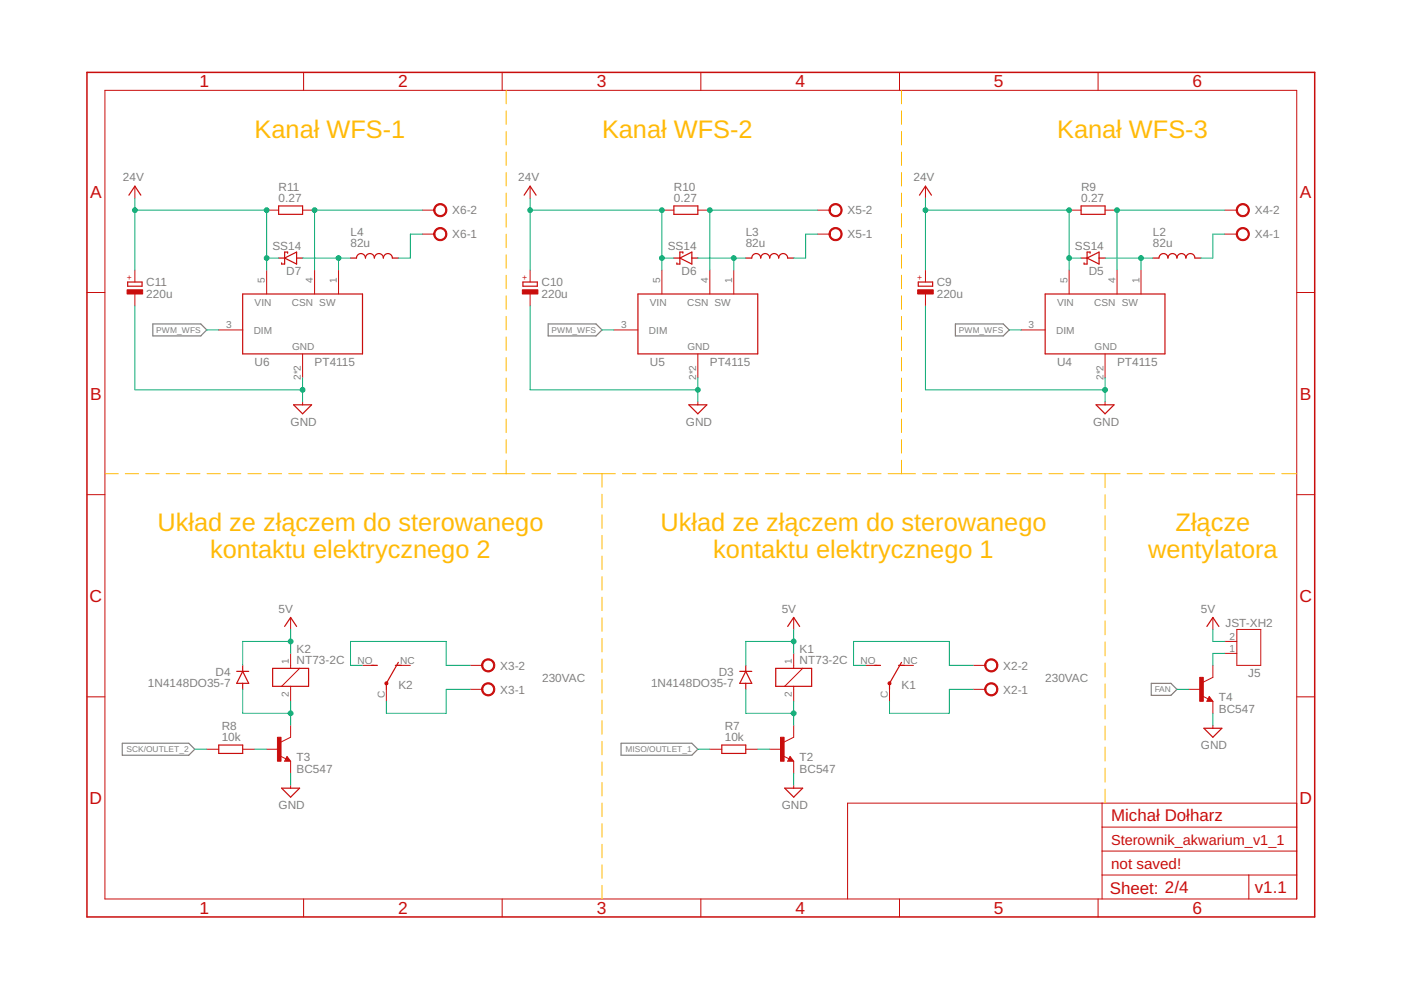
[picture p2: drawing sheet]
<svg xmlns="http://www.w3.org/2000/svg" width="297mm" height="210mm" viewBox="0 0 297 210" stroke-linecap="round" stroke-linejoin="round" font-family="sans-serif">
<path d="M32.4 68.7h10.2l1.2 1.3-1.2 1.2h-10.2zM116.2 68.7h10.2l1.2 1.3-1.2 1.2h-10.2zM202.6 68.7h10.1l1.3 1.3-1.3 1.2h-10.1zM25.9 157.6h14.1l1.3 1.3-1.3 1.2h-14.1zM131.7 157.6h15l1.3 1.3-1.3 1.2h-15zM244.1 144.9h4.2l1.2 1.3-1.2 1.2h-4.2z" fill="none" stroke="#808080" stroke-width=".25"/>
<g fill="none" stroke="#c90d0c" stroke-width=".21">
<path d="M22.2 19.2h252.7v171.4h-252.7zM64.4 15.3v3.9M106.5 15.3v3.9M148.6 15.3v3.9M190.7 15.3v3.9M232.8 15.3v3.9M28.6 39.5v2.5M112.4 39.5v2.5M196.2 39.5v2.5M28.6 57.3v2.5M56.5 44.6h2.6M56.5 57.3v5"/>
<path d="M64.2 44.6h2.5M66.7 57.3v5M71.8 57.3v5M89.5 44.6h2.6M89.5 49.6h2.6M112.4 57.3v2.5M140.3 44.6h2.6M140.3 57.3v5M148 44.6h2.5M150.5 57.3v5M155.6 57.3v5M173.4 44.6h2.5"/>
<path d="M173.4 49.6h2.5M196.2 57.3v2.5M226.7 44.6h2.5M226.7 57.3v5M234.3 44.6h2.5M236.8 57.3v5M241.9 57.3v5M259.7 44.6h2.5M259.7 49.6h2.5M18.4 62h3.8M28.6 62.3v2.6M46.4 70h5.1"/>
<path d="M64.2 75v5.1M112.4 62.3v2.6M130.2 70h5.1M148 75v5.1M196.2 62.3v2.6M216.5 70h5.1M234.3 75v5.1M274.9 62h3.8M64.2 85.2v.6M148 85.2v.6M234.3 85.2v.6M18.4 104.9h3.8"/>
<path d="M274.9 104.9h3.8M61.6 130.9v2.6M61.6 138.5v3.2M168.3 130.9v2.6M168.3 138.5v3.2M257.2 130.9v2.6M259.7 136h2.5M259.7 138.5h2.5M262.2 133.5h5.1v7.6h-5.1zM18.4 147.7h3.8M43.8 158.9h2.6M51.5 158.9h2.5"/>
<path d="M56.5 158.9h2.6M61.6 153.8v2.5l-2 1M61.6 145.5v3.2M63.5 141.7l-3.8 3.8M76.9 141.1h2.5M81.9 146.2v2.5M84.5 141.1h2.5M99.7 146.2h2.5M99.7 141.1h2.5M150.5 158.9h2.5M158.1 158.9h2.6M163.2 158.9h2.5"/>
<path d="M168.3 153.8v2.5l-2.1 1M168.3 145.5v3.2M170.2 141.7l-3.8 3.8M183.5 141.1h2.6M188.6 146.2v2.5M191.1 141.1h2.6M206.4 146.2h2.5M206.4 141.1h2.5M252.1 146.2h2.5M254.9 147.6l1.3 .6M256.4 147.7l.8 1h-1.3zM257.2 141.1v2.5l-2.1 1"/>
<path d="M257.2 148.7v2.5M257.2 153.8v.6M274.9 147.7h3.8M59.4 160.3l1.2 .6M60.9 160.4l.7 1h-1.3zM61.6 161.4v2.5M61.6 166.5v.6M166 160.3l1.3 .6M167.5 160.4l.8 1h-1.3zM168.3 161.4v2.5M168.3 166.5v.6M233.7 170.3v20.3"/>
<path d="M233.7 175.4h41.2M274.9 170.3h-95.2v20.3M64.4 190.6v3.8M106.5 190.6v3.8M148.6 190.6v3.8M190.7 190.6v3.8M232.8 190.6v3.8M233.7 185.5h41.2M233.7 180.4h41.2M264.8 185.5v5.1"/>
</g>
<g fill="none" stroke="#c90d0c" stroke-width=".25">
<path d="M27.1 59.8h3v.9h-3zM27.3 41.4l1.3-1.9 1.3 1.9M59.1 43.7h5.1v1.7h-5.1zM59.1 54.7h1.2M60.3 54.7l2.6-1.3v2.6zM61 53.7v-.3h-.7v2.6h-.6v-.3M62.9 54.7h1.3M74.3 54.7h1.3a.95 .95 0 0 1 .9-.9 .95 .95 0 0 1 1 .9 .94 .94 0 0 1 .9-.9 .94 .94 0 0 1 1 .9 .95 .95 0 0 1 .9-.9 .95 .95 0 0 1 1 .9 .95 .95 0 0 1 .9-.9 .95 .95 0 0 1 1 .9h1.3M110.9 59.8h3v.9h-3zM111.1 41.4l1.3-1.9 1.3 1.9M142.9 43.7h5.1v1.7h-5.1zM142.9 54.7h1.2"/>
<path d="M144.1 54.7l2.6-1.3v2.6zM144.8 53.7v-.3h-.7v2.6h-.6v-.3M146.7 54.7h1.3M158.1 54.7h1.3a.95 .95 0 0 1 .9-.9 .95 .95 0 0 1 1 .9 .95 .95 0 0 1 .9-.9 .95 .95 0 0 1 1 .9 .95 .95 0 0 1 .9-.9 .95 .95 0 0 1 1 .9 .95 .95 0 0 1 1-.9 .95 .95 0 0 1 .9 .9h1.3M194.7 59.8h3v.9h-3zM194.9 41.4l1.3-1.9 1.3 1.9M229.2 43.7h5.1v1.7h-5.1zM229.2 54.7h1.3M230.5 54.7l2.5-1.3v2.6zM231.1 53.7v-.3h-.6v2.6h-.7v-.3M233 54.7h1.3M244.5 54.7h1.2a.95 .95 0 0 1 1-.9 .95 .95 0 0 1 .9 .9 .95 .95 0 0 1 1-.9 .95 .95 0 0 1 .9 .9 .95 .95 0 0 1 1-.9 .95 .95 0 0 1 .9 .9 .95 .95 0 0 1 1-.9 .95 .95 0 0 1 .9 .9h1.3"/>
<path d="M51.5 62.3h25.4v12.7h-25.4zM135.3 62.3h25.4v12.7h-25.4zM221.6 62.3h25.4v12.7h-25.4zM62.3 85.8h3.8l-1.9 1.9zM146 85.8h3.9l-1.9 1.9zM232.4 85.8h3.8l-1.9 1.9zM60.3 132.8l1.3-1.9 1.3 1.9M167 132.8l1.3-1.9 1.2 1.9M255.9 132.8l1.3-1.9 1.2 1.9M46.4 158h5.1v1.7h-5.1zM50.2 142.3h2.5M51.5 142.3l1.2 2.6h-2.5z"/>
<path d="M51.5 141.1v1.2M51.5 144.9v1.3M57.8 141.7h7.6v3.8h-7.6zM78.7 141.1h1.3M83.8 141.1h1.3M84.5 140.4l-2.6 4.5v1.3M153 158h5.1v1.7h-5.1zM156.8 142.3h2.6M158.1 142.3l1.3 2.6h-2.6zM158.1 141.1v1.2M158.1 144.9v1.3M164.5 141.7h7.6v3.8h-7.6z"/>
<path d="M185.4 141.1h1.3M190.5 141.1h1.3M191.1 140.4l-2.5 4.5v1.3M255.2 154.4h3.9l-1.9 1.9zM256.4 148.2l.1 .2h-.4l.3-.5 .5 .7h-.8M59.7 167.1h3.8l-1.9 1.9zM60.9 160.9l.1 .2h-.4l.3-.5 .5 .7h-.8M166.4 167.1h3.8l-1.9 1.9zM167.5 160.9l.1 .2h-.3l.2-.5 .5 .7h-.7"/>
</g>
<g fill="#c90d0c" stroke="#c90d0c" stroke-width=".21">
<path d="M165.5 156.3h.7v5.1h-.7z"/>
<path d="M58.8 156.3h.8v5.1h-.8z"/>
<path d="M26.9 61.4h3.3v.9h-3.3z"/>
<path d="M110.7 61.4h3.3v.9h-3.3z"/>
<path d="M194.6 61.4h3.3v.9h-3.3z"/>
<path d="M254.4 143.6h.7v5.1h-.7z"/>
</g>
<g fill="#c90d0c" stroke="#c90d0c" stroke-width=".21">
<path d="M209.1 145.2a1.4 1.4 0 0 1 2.3 .2 1.4 1.4 0 0 1-.9 2.1 1.4 1.4 0 0 1-1.7-1.3h.2a1.15 1.15 0 0 1 1.6-1.1 1.15 1.15 0 0 1 .3 1.9 1.15 1.15 0 0 1-1.8-.6l-.1-.2h-.2z" fill-rule="evenodd"/>
<path d="M209.1 140.1a1.4 1.4 0 0 1 2.3 .3 1.4 1.4 0 0 1-.9 2 1.4 1.4 0 0 1-1.7-1.3h.2a1.15 1.15 0 0 1 1.6-1.1 1.15 1.15 0 0 1 .3 1.9 1.15 1.15 0 0 1-1.8-.5l-.1-.3h-.2z" fill-rule="evenodd"/>
<path d="M102.5 145.2a1.4 1.4 0 0 1 2.2 .2 1.4 1.4 0 0 1-.8 2.1 1.4 1.4 0 0 1-1.8-1.3h.3a1.15 1.15 0 0 1 1.6-1.1 1.15 1.15 0 0 1 .3 1.9 1.15 1.15 0 0 1-1.9-.6v-.2h-.3z" fill-rule="evenodd"/>
<path d="M102.5 140.1a1.4 1.4 0 0 1 2.2 .3 1.4 1.4 0 0 1-.8 2 1.4 1.4 0 0 1-1.8-1.3h.3a1.15 1.15 0 0 1 1.6-1.1 1.15 1.15 0 0 1 .3 1.9 1.15 1.15 0 0 1-1.9-.5v-.3h-.3z" fill-rule="evenodd"/>
<path d="M81.7 144.7h.5v.4h-.5z" fill-rule="evenodd"/>
<path d="M92.3 48.7a1.4 1.4 0 0 1 2.2 .2 1.4 1.4 0 0 1-.8 2.1 1.4 1.4 0 0 1-1.8-1.4h.3a1.15 1.15 0 0 1 1.6-1 1.15 1.15 0 0 1 .3 1.9 1.15 1.15 0 0 1-1.9-.6v-.3h-.3z" fill-rule="evenodd"/>
<path d="M92.3 43.6a1.4 1.4 0 0 1 2.2 .2 1.4 1.4 0 0 1-.8 2.1 1.4 1.4 0 0 1-1.8-1.3h.3a1.15 1.15 0 0 1 1.6-1.1 1.15 1.15 0 0 1 .3 1.9 1.15 1.15 0 0 1-1.9-.6v-.2h-.3z" fill-rule="evenodd"/>
<path d="M176.1 48.7a1.39 1.39 0 0 1 2.3 .2 1.39 1.39 0 0 1-.9 2.1 1.39 1.39 0 0 1-1.7-1.4h.2a1.14 1.14 0 0 1 1.7-.9 1.14 1.14 0 0 1 .1 1.9 1.14 1.14 0 0 1-1.8-.7v-.3h-.2z" fill-rule="evenodd"/>
<path d="M176.1 43.6a1.39 1.39 0 0 1 2.3 .2 1.39 1.39 0 0 1-.9 2.1 1.39 1.39 0 0 1-1.7-1.3h.2a1.14 1.14 0 0 1 1.7-1 1.14 1.14 0 0 1 .1 1.9 1.14 1.14 0 0 1-1.8-.7v-.2h-.2z" fill-rule="evenodd"/>
<path d="M262.5 48.7a1.39 1.39 0 0 1 2.2 .2 1.39 1.39 0 0 1-.8 2.1 1.39 1.39 0 0 1-1.8-1.4h.3a1.15 1.15 0 0 1 1.6-1 1.15 1.15 0 0 1 .3 1.9 1.15 1.15 0 0 1-1.9-.6v-.3h-.3z" fill-rule="evenodd"/>
<path d="M262.5 43.6a1.39 1.39 0 0 1 2.2 .2 1.39 1.39 0 0 1-.8 2.1 1.39 1.39 0 0 1-1.8-1.3h.3a1.15 1.15 0 0 1 1.6-1.1 1.15 1.15 0 0 1 .3 1.9 1.15 1.15 0 0 1-1.9-.6v-.2h-.3z" fill-rule="evenodd"/>
<circle cx="188.6" cy="144.9" r=".33"/>
</g>
<path d="M18.4 15.3h260.3v179.1h-260.3z" fill="none" stroke="#c90d0c" stroke-width=".32"/>
<g fill="none" stroke="#0dab76" stroke-width=".21">
<path d="M28.6 44.6h27.9v12.7M28.6 42v15.3M56.5 54.7h2.6M64.2 54.7h10.1M71.8 54.7v2.6M89.5 49.6h-2.5v5.1h-2.5M89.5 44.6h-22.8v12.7M112.4 44.6h27.9v12.7M112.4 42v15.3M140.3 54.7h2.6M148 54.7h10.1M155.6 54.7v2.6"/>
<path d="M173.4 49.6h-2.6v5.1h-2.5M173.4 44.6h-22.9v12.7M196.2 44.6h30.5v12.7M196.2 42v15.3M226.7 54.7h2.5M234.3 54.7h10.2M241.9 54.7v2.6M259.7 49.6h-2.5v5.1h-2.6M259.7 44.6h-22.9v12.7M28.6 64.9v17.8h35.6M43.8 70h2.6M112.4 64.9v17.8h35.6"/>
<path d="M127.6 70h2.6M196.2 64.9v17.8h38.1M214 70h2.5M64.2 80.1v5.1M148 80.1v5.1M234.3 80.1v5.1M61.6 136h-10.1v5.1M61.6 133.5v5M168.3 133.5v5M168.3 136h-10.2v5.1M257.2 133.5v2.5h2.5M259.7 138.5h-2.5v2.6"/>
<path d="M41.3 158.9h2.5M51.5 146.2v5h10.1M54 158.9h2.5M61.6 148.7v5.1M76.9 141.1h-2.6v-5.1h20.3v5.1h5.1M99.7 146.2h-5.1v5h-12.7v-2.5M148 158.9h2.5M158.1 146.2v5h10.2M160.7 158.9h2.5M168.3 148.7v5.1M183.5 141.1h-2.5v-5.1h20.3v5.1h5.1M206.4 146.2h-5.1v5h-12.7v-2.5"/>
<path d="M249.5 146.2h2.6M257.2 151.2v2.6M61.6 163.9v2.6M168.3 163.9v2.6"/>
</g>
<g fill="#0dab76" stroke="#0dab76" stroke-width=".21">
<circle cx="56.5" cy="54.7" r=".51"/>
<circle cx="56.5" cy="44.6" r=".51"/>
<circle cx="28.6" cy="44.6" r=".51"/>
<circle cx="140.3" cy="54.7" r=".51"/>
<circle cx="140.3" cy="44.6" r=".51"/>
<circle cx="112.4" cy="44.6" r=".51"/>
<circle cx="226.7" cy="54.7" r=".51"/>
<circle cx="226.7" cy="44.6" r=".51"/>
<circle cx="196.2" cy="44.6" r=".51"/>
<circle cx="168.3" cy="136" r=".51"/>
<circle cx="61.6" cy="136" r=".51"/>
<circle cx="64.2" cy="82.7" r=".51"/>
<circle cx="148" cy="82.7" r=".51"/>
<circle cx="234.3" cy="82.7" r=".51"/>
<circle cx="168.3" cy="151.2" r=".51"/>
<circle cx="61.6" cy="151.2" r=".51"/>
<circle cx="66.7" cy="44.6" r=".51"/>
<circle cx="71.8" cy="54.7" r=".51"/>
<circle cx="150.5" cy="44.6" r=".51"/>
<circle cx="155.6" cy="54.7" r=".51"/>
<circle cx="236.8" cy="44.6" r=".51"/>
<circle cx="241.9" cy="54.7" r=".51"/>
</g>
<g fill="none" stroke="#ffba08" stroke-width=".21">
<path d="M107.3 19.2v2.8M191.1 19.2v2.8M107.3 23.5v2.9M107.3 27.9v2.8M107.3 32.2v2.9M107.3 36.6v2.8M191.1 23.5v2.9M191.1 27.9v2.8M191.1 32.2v2.9M191.1 36.6v2.8M107.3 40.9v2.9M107.3 45.3v2.9"/>
<path d="M107.3 49.7v2.8M107.3 54v2.9M107.3 58.4v2.8M191.1 40.9v2.9M191.1 45.3v2.9M191.1 49.7v2.8M191.1 54v2.9M191.1 58.4v2.8M107.3 62.7v2.9M107.3 67.1v2.8M107.3 71.4v2.9M107.3 75.8v2.9"/>
<path d="M191.1 62.7v2.9M191.1 67.1v2.8M191.1 71.4v2.9M191.1 75.8v2.9M107.3 80.2v2.8M107.3 84.5v2.9M107.3 88.9v2.8M107.3 93.2v2.9M107.3 97.6v2.8M191.1 80.2v2.8M191.1 84.5v2.9M191.1 88.9v2.8"/>
<path d="M191.1 93.2v2.9M191.1 97.6v2.8M22.2 100.4h2.9M26.6 100.4h2.8M30.9 100.4h2.8M35.2 100.4h2.9M39.6 100.4h2.8M43.9 100.4h2.8M48.2 100.4h2.9M52.6 100.4h2.8M56.9 100.4h2.8M61.2 100.4h2.8"/>
<path d="M65.5 100.4h2.9M69.9 100.4h2.8M74.2 100.4h2.8M78.5 100.4h2.8M82.8 100.4h2.9M87.2 100.4h2.8M91.5 100.4h2.8M95.8 100.4h2.9M100.2 100.4h2.8M104.5 100.4h6.8M112.8 100.4h3.9M118.2 100.4h4"/>
<path d="M123.7 100.4h6.8M127.6 100.4v2.9M127.6 104.8v2.9M127.6 109.2v2.8M127.6 113.5v2.9M127.6 117.9v2.9M132 100.4h2.8M136.3 100.4h2.8M140.6 100.4h2.9M145 100.4h2.8M149.3 100.4h2.8M153.6 100.4h2.9"/>
<path d="M158 100.4h2.8M162.3 100.4h2.8M166.6 100.4h2.9M171 100.4h2.8M175.3 100.4h2.8M179.6 100.4h2.9M184 100.4h2.8M188.3 100.4h5.8M195.6 100.4h3M200.1 100.4h2.9M204.5 100.4h3M209 100.4h3"/>
<path d="M213.5 100.4h2.9M217.9 100.4h3M222.4 100.4h3M226.9 100.4h2.9M231.3 100.4h6.2M234.3 100.4v3M234.3 104.9v2.9M234.3 109.3v3M234.3 113.8v3M234.3 118.3v2.9M239 100.4h3.2M243.7 100.4h3.1"/>
<path d="M248.3 100.4h3.2M253 100.4h3.2M257.7 100.4h3.2M262.4 100.4h3.2M267.1 100.4h3.2M271.8 100.4h3.1M127.6 122.3v2.8M127.6 126.6v2.9M127.6 131v2.9M127.6 135.4v2.8M127.6 139.7v2.9M234.3 122.7v3"/>
<path d="M234.3 127.2v3M234.3 131.6v3M234.3 136.1v3M127.6 144.1v2.8M127.6 148.4v2.9M127.6 152.8v2.9M127.6 157.2v2.8M234.3 140.6v2.9M234.3 145v3M234.3 149.5v2.9M234.3 153.9v3M234.3 158.4v3"/>
<path d="M127.6 161.5v2.9M127.6 165.9v2.9M127.6 170.3v2.8M127.6 174.6v2.9M127.6 179v2.9M234.3 162.9v2.9M234.3 167.3v3M127.6 183.4v2.8M127.6 187.7v2.9"/>
</g>
<g font-size="5.4" fill="#ffba08">
<text x="54" y="29.3">Kanał WFS-1</text>
<text x="127.6" y="29.3">Kanał WFS-2</text>
<text x="224.1" y="29.3">Kanał WFS-3</text>
<text x="33.4" y="112.5">Układ ze złączem do sterowanego</text>
<text x="140.1" y="112.5">Układ ze złączem do sterowanego</text>
<text x="249.2" y="112.5">Złącze</text>
<text x="44.6" y="118.2">kontaktu elektrycznego 2</text>
<text x="151.2" y="118.2">kontaktu elektrycznego 1</text>
<text x="243.4" y="118.2">wentylatora</text>
</g>
<g font-size="3.7" fill="#c90d0c">
<text x="42.3" y="18.5">1</text>
<text x="84.4" y="18.5">2</text>
<text x="126.5" y="18.5">3</text>
<text x="168.6" y="18.5">4</text>
<text x="210.7" y="18.5">5</text>
<text x="252.9" y="18.5">6</text>
<text x="19.1" y="41.9">A</text>
<text x="275.6" y="41.9">A</text>
<text x="19.1" y="84.7">B</text>
<text x="275.6" y="84.7">B</text>
<text x="19" y="127.6">C</text>
<text x="275.5" y="127.6">C</text>
<text x="19" y="170.5">D</text>
<text x="275.5" y="170.5">D</text>
<text x="42.3" y="193.8">1</text>
<text x="84.4" y="193.8">2</text>
<text x="126.5" y="193.8">3</text>
<text x="168.6" y="193.8">4</text>
<text x="210.7" y="193.8">5</text>
<text x="252.9" y="193.8">6</text>
</g>
<g font-size="3.6" fill="#c90d0c">
<text x="235.6" y="174.1">Michał Dołharz</text>
<text x="235.3" y="189.5">Sheet: 2/4</text>
<text x="266" y="189.3">v1.1</text>
</g>
<text font-size="3.2" fill="#c90d0c" x="235.6" y="184.2">not saved!</text>
<text font-size="3.1" fill="#c90d0c" x="235.6" y="179.2">Sterownik_akwarium_v1_1</text>
<g font-size="2.5" fill="#808080">
<text x="26.1" y="38.5">24V</text>
<text x="59.1" y="40.5">R11</text>
<text x="109.9" y="38.5">24V</text>
<text x="142.9" y="40.5">R10</text>
<text x="193.7" y="38.5">24V</text>
<text x="229.2" y="40.5">R9</text>
<text x="59.1" y="42.8">0.27</text>
<text x="95.9" y="45.4">X6-2</text>
<text x="142.9" y="42.8">0.27</text>
<text x="179.7" y="45.4">X5-2</text>
<text x="229.2" y="42.8">0.27</text>
<text x="266" y="45.4">X4-2</text>
<text x="57.8" y="53.1">SS14</text>
<text x="74.3" y="52.3">82u</text>
<text x="74.3" y="50.1">L4</text>
<text x="95.9" y="50.5">X6-1</text>
<text x="141.6" y="53.1">SS14</text>
<text x="158.1" y="52.3">82u</text>
<text x="158.1" y="50.1">L3</text>
<text x="179.7" y="50.5">X5-1</text>
<text x="227.9" y="53.1">SS14</text>
<text x="244.5" y="52.3">82u</text>
<text x="244.5" y="50.1">L2</text>
<text x="266" y="50.5">X4-1</text>
<text x="60.7" y="58.4">D7</text>
<text x="144.5" y="58.4">D6</text>
<text x="230.8" y="58.4">D5</text>
<text x="31" y="63.1">220u</text>
<text x="31" y="60.6">C11</text>
<text x="114.8" y="63.1">220u</text>
<text x="114.8" y="60.6">C10</text>
<text x="198.6" y="63.1">220u</text>
<text x="198.6" y="60.6">C9</text>
<text x="54" y="77.6">U6</text>
<text x="66.7" y="77.6">PT4115</text>
<text x="137.8" y="77.6">U5</text>
<text x="150.5" y="77.6">PT4115</text>
<text x="224.1" y="77.6">U4</text>
<text x="236.8" y="77.6">PT4115</text>
<text x="61.6" y="90.3">GND</text>
<text x="145.4" y="90.3">GND</text>
<text x="231.8" y="90.3">GND</text>
<text x="59.1" y="129.9">5V</text>
<text x="165.7" y="129.9">5V</text>
<text x="254.6" y="129.9">5V</text>
<text x="259.8" y="132.9">JST-XH2</text>
<text x="45.7" y="143.3">D4</text>
<text x="62.9" y="140.7">NT73-2C</text>
<text x="62.9" y="138.5">K2</text>
<text x="106.1" y="142">X3-2</text>
<text x="152.4" y="143.3">D3</text>
<text x="169.5" y="140.7">NT73-2C</text>
<text x="169.5" y="138.5">K1</text>
<text x="212.7" y="142">X2-2</text>
<text x="264.7" y="143.6">J5</text>
<text x="31.4" y="145.6">1N4148DO35-7</text>
<text x="84.5" y="146.1">K2</text>
<text x="106.1" y="147">X3-1</text>
<text x="114.9" y="144.5">230VAC</text>
<text x="138" y="145.6">1N4148DO35-7</text>
<text x="191.1" y="146.1">K1</text>
<text x="212.7" y="147">X2-1</text>
<text x="221.6" y="144.5">230VAC</text>
<text x="258.4" y="148.7">T4</text>
<text x="47" y="154.8">R8</text>
<text x="153.7" y="154.8">R7</text>
<text x="258.4" y="151.2">BC547</text>
<text x="47" y="157.1">10k</text>
<text x="62.9" y="161.4">T3</text>
<text x="153.7" y="157.1">10k</text>
<text x="169.5" y="161.4">T2</text>
<text x="254.6" y="158.8">GND</text>
<text x="62.9" y="163.9">BC547</text>
<text x="169.5" y="163.9">BC547</text>
<text x="59.1" y="171.5">GND</text>
<text x="165.7" y="171.5">GND</text>
</g>
<g font-size="2.1" fill="#808080">
<text x="56.2" y="60" transform="rotate(-90 56.2 60)">5</text>
<text x="66.3" y="60" transform="rotate(-90 66.3 60)">4</text>
<text x="71.4" y="60" transform="rotate(-90 71.4 60)">1</text>
<text x="140" y="60" transform="rotate(-90 140 60)">5</text>
<text x="150.1" y="60" transform="rotate(-90 150.1 60)">4</text>
<text x="155.2" y="60" transform="rotate(-90 155.2 60)">1</text>
<text x="226.3" y="60" transform="rotate(-90 226.3 60)">5</text>
<text x="236.5" y="60" transform="rotate(-90 236.5 60)">4</text>
<text x="241.6" y="60" transform="rotate(-90 241.6 60)">1</text>
<text x="54" y="64.9">VIN</text>
<text x="61.9" y="64.9">CSN SW</text>
<text x="137.8" y="64.9">VIN</text>
<text x="145.7" y="64.9">CSN SW</text>
<text x="224.1" y="64.9">VIN</text>
<text x="232" y="64.9">CSN SW</text>
<text x="47.9" y="69.6">3</text>
<text x="53.8" y="70.7">DIM</text>
<text x="131.7" y="69.6">3</text>
<text x="137.6" y="70.7">DIM</text>
<text x="218.1" y="69.6">3</text>
<text x="223.9" y="70.7">DIM</text>
<text x="61.9" y="74.3">GND</text>
<text x="145.7" y="74.3">GND</text>
<text x="232.1" y="74.3">GND</text>
<text x="63.8" y="80.6" transform="rotate(-90 63.8 80.6)">2*2</text>
<text x="147.6" y="80.6" transform="rotate(-90 147.6 80.6)">2*2</text>
<text x="233.9" y="80.6" transform="rotate(-90 233.9 80.6)">2*2</text>
<text x="260.7" y="135.6">2</text>
<text x="61.3" y="140.7" transform="rotate(-90 61.3 140.7)">1</text>
<text x="75.8" y="140.7">NO</text>
<text x="84.8" y="140.7">NC</text>
<text x="167.9" y="140.7" transform="rotate(-90 167.9 140.7)">1</text>
<text x="182.5" y="140.7">NO</text>
<text x="191.5" y="140.7">NC</text>
<text x="260.7" y="138.2">1</text>
<text x="61.3" y="147.7" transform="rotate(-90 61.3 147.7)">2</text>
<text x="81.6" y="148.1" transform="rotate(-90 81.6 148.1)">C</text>
<text x="167.9" y="147.7" transform="rotate(-90 167.9 147.7)">2</text>
<text x="188.2" y="148.1" transform="rotate(-90 188.2 148.1)">C</text>
</g>
<g font-size="1.8" fill="#c90d0c">
<text x="28" y="59.4" transform="rotate(-90 28 59.4)">+</text>
<text x="111.8" y="59.4" transform="rotate(-90 111.8 59.4)">+</text>
<text x="195.6" y="59.4" transform="rotate(-90 195.6 59.4)">+</text>
</g>
<g font-size="1.8" fill="#808080">
<text x="33.1" y="70.6">PWM_WFS</text>
<text x="116.9" y="70.6">PWM_WFS</text>
<text x="203.3" y="70.6">PWM_WFS</text>
<text x="244.8" y="146.8">FAN</text>
<text x="26.8" y="159.5">SCK/OUTLET_2</text>
<text x="132.7" y="159.5">MISO/OUTLET_1</text>
</g>
</svg>
